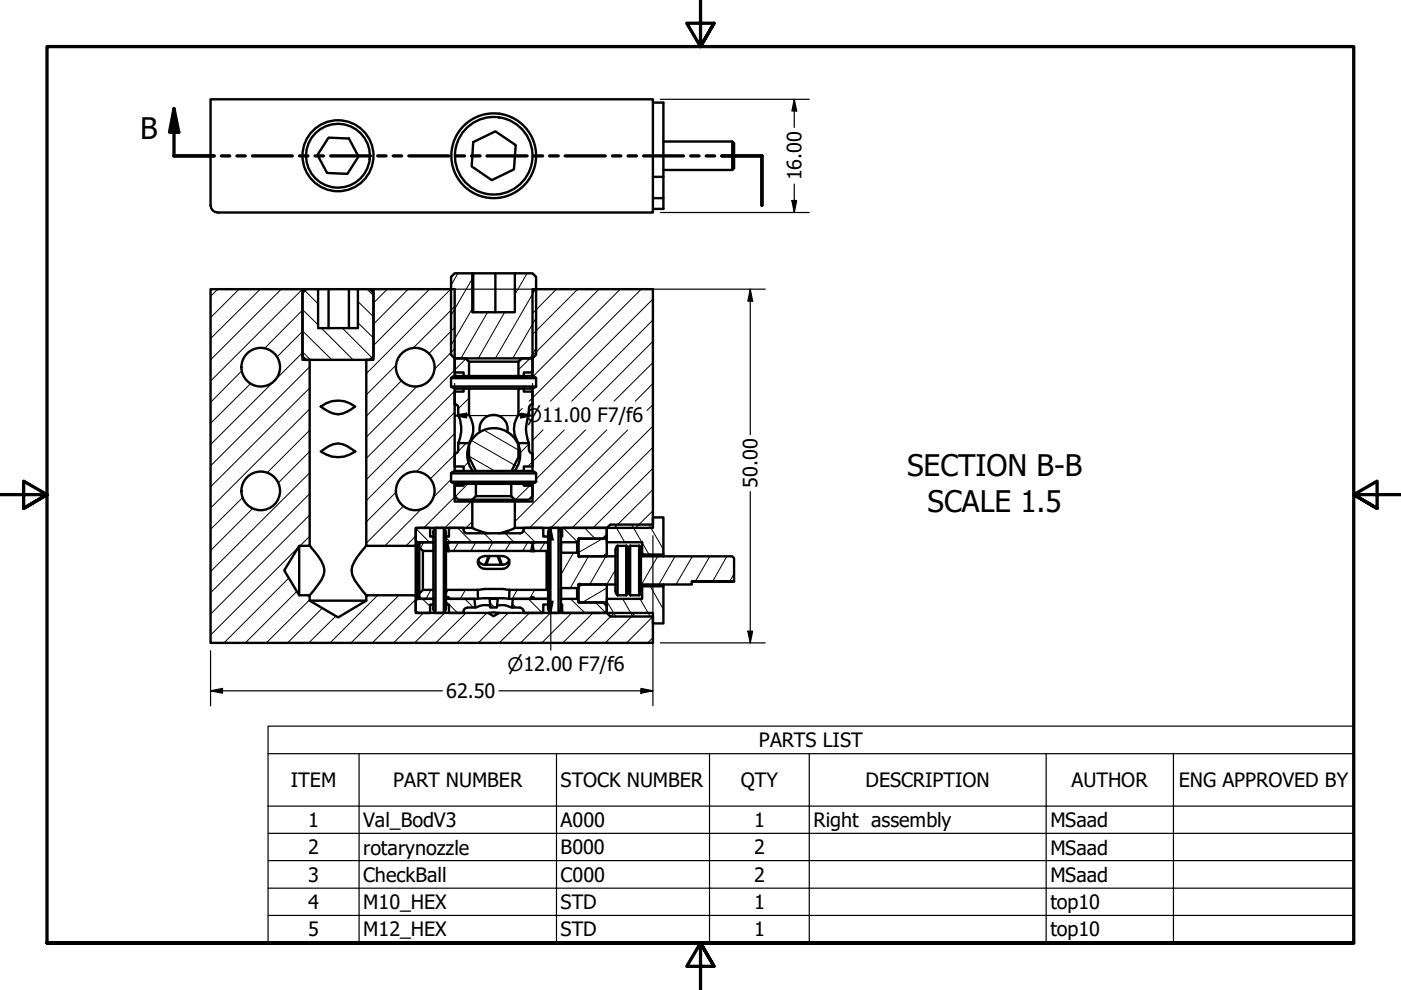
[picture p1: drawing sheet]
<svg xmlns="http://www.w3.org/2000/svg" width="297mm" height="210mm" viewBox="0 0 297 210" stroke-linecap="round" stroke-linejoin="round" font-family="sans-serif">
<!-- layer: Hatch (ANSI) -->
<g fill="none" stroke="#000" stroke-width=".21">
<path d="M97.1 57.9l-1.5 2.6M100.1 59.1l-4.5 7.7M111.8 57.9l-2.6 4.6M46.2 61.3l-1.6 1.5M50.7 61.3l-6.1 6M51.2 78.6l-6.6 6.7M55.2 61.3l-10.6 10.5M59.6 61.3l-15 15M64.1 74.8l-19.5 19.5M64.1 70.3l-5.4 5.4M64.1 65.8l-8 8M64.1 61.3l-19.5 19.5"/>
<path d="M64.1 74.6l1.7 1.7M64.1 70.1l6.3 6.2M64.1 65.6l3.3 3.3M64.6 61.6l2.8 2.8M65.7 77.8l-21.1 21M68.1 69.6l6.8 6.7M72.6 69.6l6.3 6.3M75.9 68.4l3.3 3.3M75.9 63.9l3.3 3.3M77.8 61.3l1.4 1.3M82.1 61.3l-2.9 2.9M84 77.4l-6.3 6.3"/>
<path d="M86.6 61.3l-7.4 7.4M91.1 61.3l-11.9 12M95.6 61.3l-17.9 17.9M96.4 65l-8.8 8.8M96.4 73.9l-4.3 4.4M96.4 69.4l-5.5 5.6M98.8 76l-21.1 21.2M100.1 65.4l-4.5 7.8M103.4 66.2l-5.7 9.8M107 66.2l-5.6 9.8M113.5 61.3l-.6 .6M113.7 73.8l-1.3 2.2-2.5 2.4"/>
<path d="M113.7 61.1l-8.7 14.9M113.7 67.4l-5 8.6M118 61.3l-5.1 5.2M122.5 61.3l-9.6 9.6M127 61.3l-14.1 14.1M131.5 61.3l-18.5 18.5M136 61.3l-23.8 23.8M138.4 67.9l-17.2 17.2M138.4 63.4l-21.7 21.7M138.4 76.9l-8.2 8.2M138.4 72.4l-12.7 12.7M53.1 81.3l-8.5 8.5"/>
<path d="M65.7 95.7l-6.7 6.7M65.7 91.2l-9.1 9M65.7 86.7l-21.1 21M65.7 82.3l-21.1 20.9M85.2 80.7l-7.5 7.5M88.5 81.9l-10.8 10.8M96.4 91.9l-8.1 8.1M96.4 87.4l-18.7 18.7M96.4 82.9l-18.7 18.8M96.7 96.1l-5.5 5.4M98.9 94l-1.8 1.7M99.1 96.5l5.8 3.4"/>
<path d="M99.4 84.4l-2.2 2.2M99.7 97.6l-1.4 1.4M99.9 93.4l9.7 5.5M102.6 91.2l7.6 4.4M110.4 82.4l-.5 .5M110.7 86.6l-.8 .8M111.1 99.7l-.2 .2M112.1 94.1l-2.2 2.3M115.1 91.2l-2.2 2.2M119.6 91.2l-7.7 7.7M124.1 91.2l-10.4 10.4M128.7 91.2l-19.5 19.4"/>
<path d="M133.1 91.2l-20.8 20.7M138.4 99.3l-12.7 12.6M138.4 94.8l-17.1 17.1M138.4 90.3l-21.6 21.6M138.4 85.8l-1.2 1.2M138.4 81.3l-3.7 3.8M51.4 105.5l-6.8 6.7M53.6 107.8l-9 8.9M63.1 116.2l-18.5 18.5M65.7 113.7l-2.1 2M65.7 109.2l-21.1 21M65.7 104.7l-21.1 21"/>
<path d="M65.7 100.2l-21.1 21M83.9 104.4l-6.2 6.3M85.5 107.3l-7.8 7.9M88.1 113.6l-2 2.1M88.3 112.2l2.8 2.8M89.3 108l-7.7 7.7M89.9 115l-.8 1.3M94.6 114l.9 1M95.6 101.6l-3.6 3.7M96.4 105.4l-6.5 6.5M97 111.9l3 3.1M97.2 115l-1.1 1.8"/>
<path d="M99.2 102.6l-2.7 2.7M99.9 106.3l-5.6 5.6M100.1 110.6l-1.3 1.3M100.9 115l-1.1 1.8M102.6 113.1l1.9 1.9-1.1 1.8M107.1 113.1l1.9 1.9M108.2 115l-1.1 1.8M111 112.5l2.5 2.5M111.9 115l-1.1 1.8M112.3 103l-3 3M115 111.9l.2 .2M115.6 115l-1.2 1.8"/>
<path d="M118.9 115.5h.1M119.4 111.9l3 3M121.6 117.2l-2.7 4.6M124 111.9l2.2 2.3M124.8 118l-3.9 6.7M127.8 114.2l-5.1 2.9M128.5 111.9l.2 .3M128.5 118l-3.5 5.9M128.7 114.8l.1 .2M128.7 117.3l-1.1 .7M130.3 111.2l2.2 3.8M133.9 111.2l2.2 3.8"/>
<path d="M136.1 115l1.5 2.6M137.6 111.2l3.1 5.3M138.4 108.3l-3.7 3.6M138.4 103.8l-8.2 8.1M139.4 118l-3.4 5.9M140.4 109.7l.3 .4M143.1 118l-3.4 5.9M146.8 118l-3.5 5.9M150.5 118l-3.1 5.2M154.1 118l-3 5.2M61.2 122.6l-13.7 13.7M62.9 125.4l-10.9 10.9"/>
<path d="M65.7 127.2l-9.2 9.1M68.3 128.9l-7.3 7.4M71.2 130.7l-5.7 5.6M80.1 126.2l-10.1 10.1M84.6 126.2l-10.2 10.1M88.1 127.1l-9.2 9.2M89.5 127l1.7 1.6M89.8 130l-6.4 6.3M91.4 125.1l-1.1 1.9M94.3 130l-6.4 6.3M94.6 127.5l2.4 2.5M95.1 125.1l-.5 .8"/>
<path d="M98.6 127l1.8 1.8M98.7 125.1l-1.1 1.9M98.8 130l-6.4 6.3M101.3 126.8v.2M103.3 130l-6.4 6.3M103.9 127.8l1 1M107.8 130l-6.4 6.3M108.6 128.1l.8 .7M109.7 125.1l-1.1 1.9M112 127l3 3M112.3 130l-6.4 6.3M113.3 125.1l-1 1.9"/>
<path d="M116.2 126.5l-.2 .5M116.7 130l-6.3 6.3M119.2 129.6l.3 .4M121 127l3 3M121.2 130l-6.3 6.3M123.6 123.9l-.9 .6M125.7 130l-6.4 6.3M126.2 127.7l2.3 2.3M128.7 127.5l1.9 3.2M128.7 124.7l-5.3 3M130.2 130l-6.4 6.3M130.5 120.8l-1.8 3.1"/>
<path d="M132 127l2.2 3.7M133.2 122.5h.1M134.7 130l-6.4 6.3M135.7 127l2.2 3.7M137.9 124.3l2.8 4.9M138.4 135.2l-1.1 1.1M138.4 130.7l-5.6 5.6M138.4 131.7l.3 .5M155.6 121.6l-.9 1.6"/>
</g>
<!-- layer: Visible (ANSI) -->
<g fill="none" stroke="#000" stroke-width=".51">
<path d="M44.6 21.1h93.8v24h-92.2a1.52 1.52 0 0 1-1.6-1.6zM69.7 29.2l4.3 .2 2 3.8-2.3 3.7-4.4-.2-2-3.8zM100.3 30.1l4.7-2.3 4.3 3-.3 5.1-4.7 2.3-4.3-2.9zM138.4 37.5h2.3v4.5h-2.3M138.4 21.8h2.3v15.7M140.7 30h14.6M140.7 36h14.6M155.3 30l.3 .4v5.3l-.3 .3zM95.6 58.7l.8-.8h3.7v8.3h9.1v-8.3h3.7l.8 .8v16.5l-.8 .8h-16.5l-.8-.8zM100.1 57.9h9.1M100.3 57.9v8.3M105 57.9v8.3"/>
<path d="M140.7 42v2.3h-2.3M44.6 61.3h19.5v15h1.6v39.4h-2.3l-3.1 5.2 3.1 5.3h2.3v1.2l6 3.5 6-3.5v-1.2h10.4v3.8h15.4l1.1 .7 1.2-.7h32.6v6.3h-93.8zM64.1 62.1l.8-.8h2.5v8.3h8.5v-8.3h2.5l.8 .8v13.5l-.8 .7h-13.5l-.8-.7zM64.1 61.3h.8M67.4 61.3h8.5M69.7 61.3v8.3M74 61.3v8.3M78.4 61.3h.8M96.4 79.7v-18.4h-17.2v15h-1.5v39.4h10.4v-3.8h12v-5.6h-3.7v-3.7M96.6 79.7h16M96.7 79.7l-.6 .1-.4 .3M99.4 76.7l-.7-.7h-2.3v3h1.9v.7"/>
<path d="M109.9 79.7v-3l.8-.7h2.2v3h-1.8v.7M109.9 76.7h-10.5v3M112.6 79.7l.6 .1 .4 .3M112.9 79.7v-18.4h25.5v50.6h-29.2v-5.6h3.7v-3.7M68 95.7a6.8 6.8 0 0 1 3.7-1.7 6.9 6.9 0 0 1 3.6 1.7 6.1 6.1 0 0 1-7.3 0zM68 86.2a5.9 5.9 0 0 1 7.3 0 7.4 7.4 0 0 1-3.6 1.7 7.3 7.3 0 0 1-3.7-1.7zM95.6 80.2h18.1v1.8h-18.1zM95.7 81.9l.4 .4 .6 .1M96.4 82.4v17.5M96.6 99.9h16l.6 .1 .4 .3M96.7 99.9l-.6 .1-.4 .3M97.2 88a7.3 7.3 0 0 1 0 6"/>
<path d="M98.3 99.9v-1h-1.9v-2.7a.73 .73 0 0 0 .8-.7v-1.5h2.2v2.9l1.5 3M98.3 82.4v.6h-1.9v2.7a.73 .73 0 0 1 .8 .7v1.6h2.2v-5.6M99.4 88a5.5 5.5 0 0 1 0 6M100.3 99.9a5.6 5.6 0 0 1 .6-7.6 5.6 5.6 0 0 1 7.6 0 5.6 5.6 0 0 1 .6 7.6M101.7 91.6a2.99 2.99 0 0 1 2.9-3.6 2.99 2.99 0 0 1 3 3.6M109.9 82.4v5.6h2.2v-1.5M109.9 88a5.2 5.2 0 0 0 0 6M111.1 82.4v.6h1.8v2.7M112.1 95.5v-1.5h-2.2v2.9l-1.4 3M112.1 88a7.3 7.3 0 0 0 0 6M112.2 95.4a.73 .73 0 0 0 .7 .8M112.9 96.2v2.7h-1.8v1"/>
<path d="M112.9 82.4v17.5M112.9 85.7a.73 .73 0 0 0-.7 .7M113.6 81.9l-.4 .4-.6 .1h-16M63.4 115.7v10.5M65.7 115.7a14.5 14.5 0 0 1 3 4.7 4 4 0 0 1-1.1 3.4l-1.9 2.4M77.7 115.7a14.5 14.5 0 0 0-3.1 4.7 4 4 0 0 0 1.2 3.4l1.9 2.4M88.1 115.7v10.5M88.5 115v12M88.9 116v9.8M89.7 116.8v8.3M91.9 113.8h-.7v-1.9h-2.7l-.4 .4v2.3l.4 .4h3.4h-2.6l-.4 .4v.6l.8 .8h2.2M91.9 112.9v16"/>
<path d="M92.3 111.9l-.4 .5-.1 .6M92.3 111.9h1.8v18.1h-1.8zM94.1 111.9l.3 .5 .2 .6v15.9M94.6 116.8h.1l.2-1.1 .2 1.1M94.6 115h21.6M95.1 116.8h.2l-.7 .1M95.1 116.8h17.5M95.3 114.9l-.3 .4-.4-.2M95.6 100.4h18.1v1.7h-18.1zM95.7 102.1l.4 .4 .6 .1M98.3 102.6v.4h-1.9v2.2l.8 .8h2.9M99 113.1a.83 .83 0 0 1-.7-1.2h-3.1v1.9h-.6"/>
<path d="M99.1 113.1h11.2M100.1 111.9l1.5 .7 1.9 .5M100.1 106.3h9.1M100.1 106h9.1M100.9 102.6v2.6l-.8 .8M100.9 105.2h7.5M101.3 118.7a1.47 1.47 0 0 0 1.5 1h3.8a1.33 1.33 0 0 0 1.3-1M101.7 118.3l1.1-.4h3.8a1.37 1.37 0 0 1 1.4 1.4 1.37 1.37 0 0 1-1.4 1.3h-3.8a1.39 1.39 0 0 1-1.3-.8 1.39 1.39 0 0 1 .2-1.5zM103.6 117.9l-.7 1.8M103.8 117.9l-.7 1.8M105.5 117.9l.7 1.8M105.7 117.9l.7 1.8"/>
<path d="M108.4 102.6v2.6M109.2 111.9l-1.5 .7-1.9 .5M111 112.3a.73 .73 0 0 1-.7 .8M111.1 112.3v-.4h4.1v1.9h1M111.1 102.6v.4h1.8v2.2l-.8 .8h-2.9l-.8-.8M112.6 114.9a.35 .35 0 0 0 .3 .4 .35 .35 0 0 0 .4-.4M112.6 116.8l.2-1.1h.2l.2 1.1M112.6 116.8h-.1l.8 .1-.1-.1M113.2 116.8h2.7l.3 .5M113.6 102.1l-.4 .4-.6 .1h-16M115.9 116.8v8.3M116.6 111.9h1.8v18.1h-1.8z"/>
<path d="M116.7 111.9l-.4 .5-.1 .6v15.9M118.5 111.9l.3 .5 .1 .6v15.9M118.9 113.8h.3v-1.9h9.5v1.5l-.8 .8h-5.2v.5l-.3 .3h-3.5v2.2h3.8v.8l.1 .1 .2-.2M122.4 115v2.2M122.7 114.2h6v3.8h-6zM123.1 118h7.4M128.7 111.9l.7-.7h9v-1.5h2.3v7.9h-4.6v-2.6h-7.4zM130.9 115.7l-.3 .4-.1 .6v8.5l.1 .6 .3 .4M132.8 115.7l.3 .4 .1 .6M133.2 116.7v8.6M133.6 115.7l-.3 .4-.1 .6M135.5 115.7l.3 .4 .2 .6"/>
<path d="M135.9 118h19.4l.3 .3v4.9h-8.9v.7h-10.8M135.9 116.7v8.6M136.1 117.6v.4M140.7 117.6v.4M65.7 127.4h12M91.8 128.9l.1 .6 .4 .4M91.9 125.1h-2.2l-.8 .7v.8l.4 .4h2.6h-3.4l-.4 .4v2.2l.4 .4h2.7v-1.8h.7M94.6 128.2h.6v1.8h3.1a.84 .84 0 0 1 .7-1.1M94.6 127h6.7M94.6 125.1h6.7M94.6 128.9l-.2 .6-.3 .4M94.6 126.8l.4-.2 .2 .3"/>
<path d="M100.6 127l.2 1.8h-1.7M101.3 125.1l1.5-.2h3.8l1.4 .2M101.3 125.1v1.9M101.3 127l1-.2 5.6 .2M103.5 130l1.1-.2 1.2 .2M103.8 127h1.7l-.2 1.8h-1.4zM103.9 128.5a3.9 3.9 0 0 0-3.1 .3M104.2 126.8l-.4 .2M105.2 126.8l.3 .2M105.4 128.5a4 4 0 0 1 3.2 .3M107.9 127h4.6M108 125.1l-.1 1.9"/>
<path d="M110.3 128.9a.73 .73 0 0 1 .7 .7M112.6 126.9a.35 .35 0 0 1 .2-.3 .35 .35 0 0 1 .4 .2l.1 .2h2.9h-7.5l-.1 1.8h1.7M116.2 128.2h-1v1.8h-4.1v-.4M116.2 124.6l-.3 .5h-7.9M116.2 128.9l.1 .6 .4 .4M118.9 128.9l-.1 .6-.3 .4M122.4 124.7v2.3M122.7 123.9v.8h-3.8v2.3h3.5l.3 .2v.5h5.2l.8 .7v1.6h-9.5v-1.8h-.3M122.7 123.9h6v3.8h-6zM122.7 124l.1-.2 .2 .2M123.1 123.9h7.4M128.7 127h7.4v-2.7h4.6v7.9h-2.3v-1.5h-9l-.7-.7z"/>
<path d="M130.9 126.2v-10.5h1.9v10.5M130.9 126.2h1.9M133.2 125.2l.1 .6 .3 .4M133.2 125.2l-.1 .6-.3 .4M133.6 126.2v-10.5h1.9v10.5M133.6 126.2h1.9M136 125.2l-.2 .6-.3 .4M136.1 123.9v.4M140.7 123.9v.4M155.6 123.2l-.3 .2h-8.6"/>
<circle cx="71.7" cy="33" r="6.8"/>
<circle cx="71.7" cy="33" r="7.5"/>
<circle cx="104.7" cy="33" r="9"/>
<circle cx="104.7" cy="33" r="8.2"/>
<circle cx="55.3" cy="77.9" r="4.1"/>
<circle cx="88" cy="77.9" r="4.1"/>
<circle cx="55.3" cy="104.1" r="4.1"/>
<circle cx="88" cy="104.1" r="4.1"/>
</g>
<g fill="#000">
<circle cx="133.2" cy="118" r=".25"/>
<circle cx="133.2" cy="123.9" r=".25"/>
</g>
<!-- layer: Section Line (ANSI) -->
<g fill="none" stroke="#000" stroke-width=".7">
<path d="M36.9 23l1 5h-2zM36.9 23v10.1h8.5M46.9 33.1h1.8M50.2 33.1h1.8M53.5 33.1h8.5M63.5 33.1h1.8M66.8 33.1h1.8M70.1 33.1h8.4M80.1 33.1h1.8M83.4 33.1h1.8M86.7 33.1h8.5M96.6 33.1h1.9"/>
<path d="M99.9 33.1h1.9M103.3 33.1h8.5M113.2 33.1h1.9M116.5 33.1h1.9M119.8 33.1h8.5M129.9 33.1h1.7M133.2 33.1h1.7M136.5 33.1h8.4M146.4 33.1h1.8M149.7 33.1h1.8M153 33.1h8.5v10.4"/>
</g>
<path d="M36.9 23l1 5h-2z" fill-rule="evenodd" fill="#000"/>
<!-- layer: Symbol (ANSI) -->
<g fill="none" stroke="#000" stroke-width=".25">
<path d="M56.8 159.8v-5.8h230.2v5.8M56.8 159.8h230.2v11.1M56.8 159.8v40.1h230.2v-29M76.1 159.8v40.1M118 159.8v40.1M150.4 159.8v40.1M171.6 159.8v40.1M221.8 159.8v40.1M248.8 159.8v40.1M56.8 170.9h230.2M56.8 176.7h230.2M56.8 182.5h230.2"/>
<path d="M56.8 188.3h230.2M56.8 194.1h230.2"/>
</g>
<!-- layer: Border (ANSI) -->
<path d="M148.5 -.1v10l-2.9-5h5.8l-2.9 5 2.9-5M0 104.9h10l-5-2.9v5.8l5-2.9-5 2.9M297 104.9h-10l5-2.9v5.8l-5-2.9 5 2.9M10 199.9v-190h277v190h-277h277M151.4 204.9l-2.9-5 2.9 5h-5.8l2.9-5v10" fill="none" stroke="#000" stroke-width=".7"/>
<!-- layer: Dimension (ANSI) -->
<g fill="none" stroke="#000" stroke-width=".25">
<path d="M140 21.1h31.6M168.4 21.1l.5 2.4h-1zM168.4 21.1v5.9M168.4 39v6.1M140 45.1h31.6M167.9 42.5h1l-.5 2.6zM65.8 61.3h96.4M159.1 61.3l.5 2.6h-1zM159.1 61.3v30.9M96.4 88.1l2.5-.5v1zM96.4 88.1h16.5M96.4 81.3v10"/>
<path d="M110.4 87.6l2.5 .5-2.5 .5zM112.9 81.3v3.8M112.9 91.2v.1M116.8 111.9l.5 2.6h-1zM116.8 111.9v25.9M138.4 113.6v36M159.1 104.2v32.1M44.6 138v11.6M105.1 130h14.9M116.3 127.5h1l-.5 2.5zM140 136.3h22.2M158.6 133.8h1l-.5 2.5z"/>
<path d="M44.6 146.5l2.6-.5v1zM44.6 146.5h49.2M105.8 146.5h32.6M135.9 146l2.5 .5-2.5 .5z"/>
</g>
<g fill="#000">
<path d="M168.4 21.1l.5 2.4h-1z" fill-rule="evenodd"/>
<path d="M167.9 42.5h1l-.5 2.6z" fill-rule="evenodd"/>
<path d="M159.1 61.3l.5 2.6h-1z" fill-rule="evenodd"/>
<path d="M96.4 88.1l2.5-.5v1z" fill-rule="evenodd"/>
<path d="M110.4 87.6l2.5 .5-2.5 .5z" fill-rule="evenodd"/>
<path d="M116.8 111.9l.5 2.6h-1z" fill-rule="evenodd"/>
<path d="M116.3 127.5h1l-.5 2.5z" fill-rule="evenodd"/>
<path d="M158.6 133.8h1l-.5 2.5z" fill-rule="evenodd"/>
<path d="M44.6 146.5l2.6-.5v1z" fill-rule="evenodd"/>
<path d="M135.9 146l2.5 .5-2.5 .5z" fill-rule="evenodd"/>
</g>
<g font-size="6.3">
<text x="29.7" y="29.5">B</text>
<text x="192.3" y="100.9">SECTION B-B</text>
<text x="196.7" y="108.5">SCALE 1.5</text>
</g>
<g font-size="4.2">
<text x="169.9" y="38.3" transform="rotate(-90 169.9 38.3)">16.00</text>
<text x="160.6" y="103.4" transform="rotate(-90 160.6 103.4)">50.00</text>
<text x="94.6" y="148">62.50</text>
<text x="160.9" y="158.5">PARTS LIST</text>
<text x="61.7" y="166.8">ITEM</text>
<text x="83.4" y="166.8">PART NUMBER</text>
<text x="118.9" y="166.9">STOCK NUMBER</text>
<text x="157.1" y="166.9">QTY</text>
<text x="183.5" y="166.9">DESCRIPTION</text>
<text x="227.2" y="166.9">AUTHOR</text>
<text x="249.9" y="166.9">ENG APPROVED BY</text>
<text x="65.3" y="175.3">1</text>
<text x="77" y="175.4">Val_BodV3</text>
<text x="118.9" y="175.4">A000</text>
<text x="159.9" y="175.3">1</text>
<text x="172.5" y="175.4">Right assembly</text>
<text x="222.7" y="175.4">MSaad</text>
<text x="65.3" y="181.1">2</text>
<text x="77" y="181.2">rotarynozzle</text>
<text x="118.9" y="181.1">B000</text>
<text x="159.9" y="181.1">2</text>
<text x="222.7" y="181.2">MSaad</text>
<text x="65.3" y="187">3</text>
<text x="77" y="187">CheckBall</text>
<text x="118.9" y="186.9">C000</text>
<text x="159.9" y="187">2</text>
<text x="222.7" y="187">MSaad</text>
<text x="65.3" y="192.7">4</text>
<text x="77" y="192.8">M10_HEX</text>
<text x="118.9" y="192.8">STD</text>
<text x="159.9" y="192.7">1</text>
<text x="222.7" y="192.8">top10</text>
<text x="65.3" y="198.5">5</text>
<text x="77" y="198.5">M12_HEX</text>
<text x="118.9" y="198.5">STD</text>
<text x="159.9" y="198.5">1</text>
<text x="222.7" y="198.5">top10</text>
</g>
<g font-size="3.9">
<text x="111.6" y="89.6">⌀11.00 F7/f6</text>
<text x="107.6" y="142.3">⌀12.00 F7/f6</text>
</g>
</svg>
